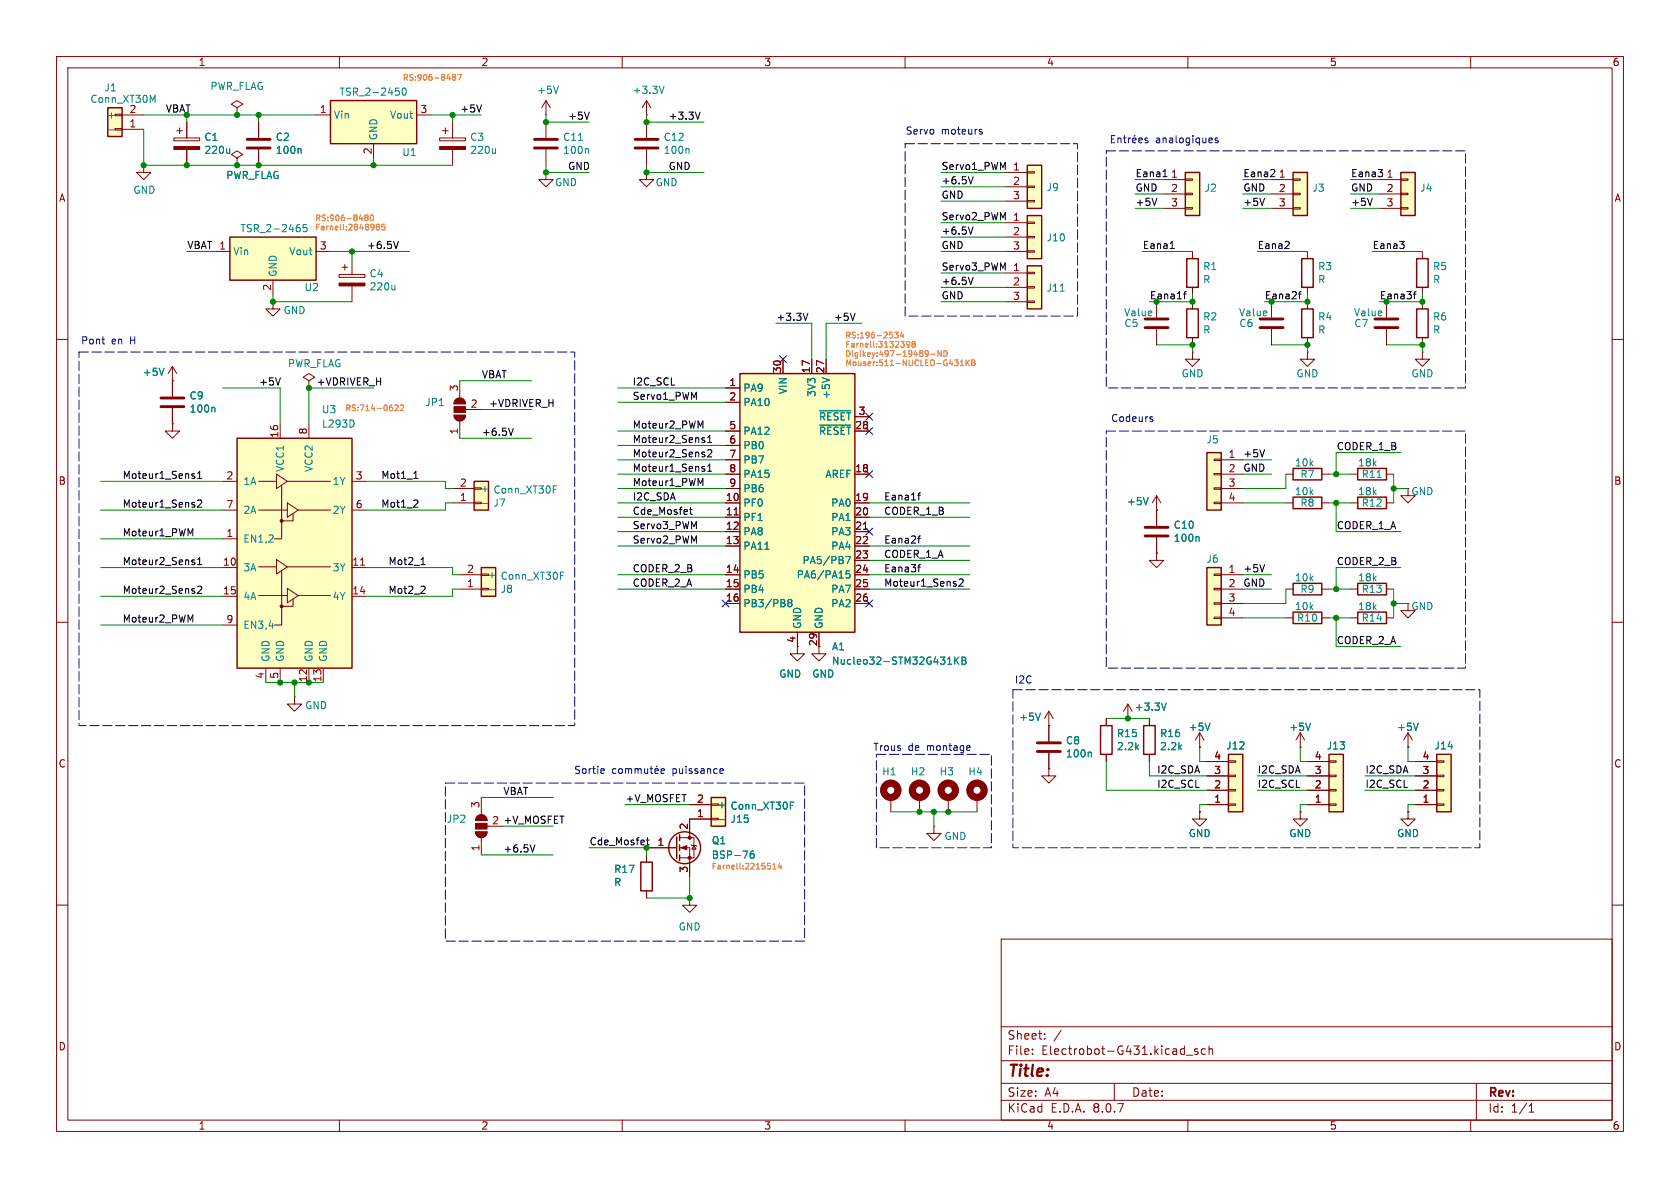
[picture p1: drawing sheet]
<svg xmlns="http://www.w3.org/2000/svg" width="297mm" height="210mm" viewBox="0 0 297 210" stroke-linecap="round" stroke-linejoin="round" font-family="sans-serif">
<g fill="none" stroke="#840000" stroke-width=".18">
<path d="M10 10h277v190h-277zM12 12h273v186h-273zM60 10v2M110 10v2M160 10v2M210 10v2M260 10v2M10 60h2M285 60h2M204.5 90.2h.1M204.5 87.6l-.8 1.3M204.5 87.6v2.6"/>
<path d="M204.5 87.6l.7 1.3M248.9 86.4v1.2h1.3l-1.3 1.3-1.3-1.3h1.3M10 110h2M238.8 109.2h1.2M238.8 104.1h1.2M245.1 109.2h1.3M245.1 104.1h1.3M248.9 106.7v1.3h1.3l-1.3 1.2-1.3-1.2h1.3M285 110h2M10 160h2M177 166h108v32h-108zM285 160h2"/>
<path d="M60 198v2M110 198v2M160 198v2M177 194.5h108M177 191.5h108M177 187.5h108M177 181.5h108M182.5 186.3v.1M182.5 185.5v.1M184.7 183.6v.1M184.7 182.8v.1M187.6 182.1l-1.3 2"/>
<path d="M197 191.5v3M209.7 186.5h1.2M210 198v2M211.7 185.5l-.3-.1-.2 .2v.2l.5 .2v.3h-.5M213.1 185.5l-.4-.1-.3 .3v.4l.1 .2h.6M213.7 185.5l.3-.1 .3 .1 .1 .9M213.7 184.9v1.5M260 198v2M261 191.5v6.5M270.3 196.6h.9M270.3 195.5l.4-.4v1.5"/>
</g>
<path d="M203 88l-.4 1.2" fill="none" stroke="#008484" stroke-width=".18"/>
<path d="M240 108.2h5.1v2h-5.1zM240 103.1h5.1v2.1h-5.1z" fill="none" stroke="#840000" stroke-width=".25"/>
<path d="M213.4 100.3h2.5v10.2h-2.5z" fill="#ffffc2"/>
<path d="M214.6 109.1h1.3v.2h-1.3zM214.6 106.6h1.3v.2h-1.3zM214.6 104h1.3v.3h-1.3zM214.6 101.5h1.3v.2h-1.3zM215.9 101.6h3.8M215.9 104.1h3.8M215.9 106.7h3.8M215.9 109.2h3.8M227.3 104.1h1.3M227.3 109.2h1.3M233.7 104.1h1.2M233.7 109.2h1.2" fill="none" stroke="#840000" stroke-width=".18"/>
<path d="M213.4 100.3h2.5v10.2h-2.5zM228.6 103.1h5.1v2.1h-5.1zM228.6 108.2h5.1v2h-5.1z" fill="none" stroke="#840000" stroke-width=".25"/>
<path d="M213.4 80h2.5v10.2h-2.5z" fill="#ffffc2"/>
<g fill="none" stroke="#840000" stroke-width=".18">
<path d="M41.9 27.9l1-.6-1-.6-1 .6 1 .6v1.3M41.9 29.2h.1M204.5 90.2v2.8M204.5 95v2.8M214.6 88.8h1.3v.2h-1.3zM214.6 86.2h1.3v.3h-1.3zM214.6 83.7h1.3v.2h-1.3zM214.6 81.2h1.3v.2h-1.3zM215.9 81.3h3.8M215.9 83.8h3.8M215.9 86.4h3.8M215.9 88.9h3.8"/>
<path d="M227.3 83.8h1.3M227.3 88.9h1.3M233.7 83.8h1.2M233.7 88.9h1.2M238.8 83.8h1.2M238.8 88.9h1.2M245.1 83.8h1.3M245.1 88.9h1.3"/>
</g>
<path d="M213.4 80h2.5v10.2h-2.5zM228.6 87.9h5.1v2h-5.1zM228.6 82.8h5.1v2h-5.1zM240 82.8h5.1v2h-5.1zM240 87.9h5.1v2h-5.1z" fill="none" stroke="#840000" stroke-width=".25"/>
<path d="M202.4 94.7h4.1M202.4 93.2h4.1" fill="none" stroke="#840000" stroke-width=".51"/>
<path d="M211.8 94.9l.2 .1v.7M243.4 84.4h.8" fill="none" stroke="#008484" stroke-width=".18"/>
<path d="M181.6 47h2.5v7.6h-2.5z" fill="#ffffc2"/>
<path d="M177.8 48.3h3.8M177.8 50.8h3.8M177.8 53.3h3.8M181.6 53.2h1.3v.3h-1.3zM181.6 50.7h1.3v.2h-1.3zM181.6 48.1h1.3v.3h-1.3z" fill="none" stroke="#840000" stroke-width=".18"/>
<path d="M181.6 47h2.5v7.6h-2.5z" fill="none" stroke="#840000" stroke-width=".25"/>
<path d="M187.4 51.5h.8" fill="none" stroke="#008484" stroke-width=".18"/>
<path d="M181.6 29.2h2.5v7.6h-2.5z" fill="#ffffc2"/>
<path d="M177.8 30.5h3.8M177.8 33h3.8M177.8 35.6h3.8M181.6 35.4h1.3v.3h-1.3zM181.6 32.9h1.3v.2h-1.3zM181.6 30.4h1.3v.2h-1.3z" fill="none" stroke="#840000" stroke-width=".18"/>
<path d="M181.6 29.2h2.5v7.6h-2.5z" fill="none" stroke="#840000" stroke-width=".25"/>
<path d="M181.6 38.1h2.5v7.6h-2.5z" fill="#ffffc2"/>
<path d="M177.8 39.4h3.8M181.6 39.2h1.3v.3h-1.3zM177.8 41.9h3.8M177.8 44.5h3.8M181.6 44.3h1.3v.3h-1.3zM181.6 41.8h1.3v.2h-1.3z" fill="none" stroke="#840000" stroke-width=".18"/>
<path d="M181.6 38.1h2.5v7.6h-2.5z" fill="none" stroke="#840000" stroke-width=".25"/>
<path d="M228.6 30.5h2.5v7.6h-2.5z" fill="#ffffc2"/>
<g fill="none" stroke="#840000" stroke-width=".18">
<path d="M224.8 31.8h3.8M224.8 34.3h3.8M224.8 36.8h3.8M228.6 36.7h1.3v.3h-1.3zM228.6 34.2h1.3v.2h-1.3zM228.6 31.6h1.3v.3h-1.3zM48.3 53.3v1.3h1.2l-1.2 1.3-1.3-1.3h1.3M48.3 53.3h.1M80.3 73.4h2a1.02 1.02 0 0 1-1 1 1.02 1.02 0 0 1-1-1zM80.6 70.7a1.02 1.02 0 0 1 1.1-.3 1.02 1.02 0 0 1 .6 1h-2zM81.3 67.3v3.1M81.3 74.4v3.1"/>
<path d="M82.3 72.4h2.8"/>
</g>
<path d="M228.6 30.5h2.5v7.6h-2.5z" fill="none" stroke="#840000" stroke-width=".25"/>
<g fill="#840000" stroke="#840000" stroke-width=".18">
<path d="M80.3 73.4h2a1.02 1.02 0 0 1-1 1 1.02 1.02 0 0 1-1-1z"/>
<path d="M80.3 71.9h2v1h-2z"/>
<path d="M80.6 70.7a1.02 1.02 0 0 1 1.1-.3 1.02 1.02 0 0 1 .6 1h-2z"/>
</g>
<path d="M40.6 41.9h15.3v7.6h-15.3z" fill="#ffffc2"/>
<path d="M40.6 41.9h15.3v7.6h-15.3z" fill="none" stroke="#840000" stroke-width=".25"/>
<path d="M38.1 44.5h2.5M48.3 49.5v2.6M55.9 44.5h2.5M59.9 48.5h4.6v.5h-4.6zM60.5 47.2h1M61 46.7v1.1M62.2 45.7v2.8M62.2 50.5v2.8M54.6 67.3l1-.6-1-.7-1 .7 1 .6v1.3M54.6 68.6h.1" fill="none" stroke="#840000" stroke-width=".18"/>
<path d="M54.2 39.7h-.6v.6l.1-.1h.5l.1 .2-.1 .4-.2 .2-.4-.2M53 40.2l.1 .2-.1 .5M69.8 50.4v.9M69.8 51.1l-.2 .2" fill="none" stroke="#008484" stroke-width=".18"/>
<path d="M59.9 50h4.6v.5h-4.6z" fill="#840000" stroke="#840000" stroke-width=".18"/>
<path d="M85.1 100.3h2.5v5.1h-2.5z" fill="#ffffc2"/>
<path d="M81.3 104.1h3.8M81.3 101.6h3.8M85.1 101.5h1.3v.2h-1.3zM85.1 104h1.3v.3h-1.3z" fill="none" stroke="#840000" stroke-width=".18"/>
<path d="M85.1 100.3h2.5v5.1h-2.5z" fill="none" stroke="#840000" stroke-width=".25"/>
<path d="M86.5 104.2h1M99.1 101.7h.4M99.1 101.1h.6" fill="none" stroke="#008484" stroke-width=".18"/>
<path d="M83.8 85.1h2.6v5.1h-2.6z" fill="#ffffc2"/>
<path d="M30.5 74.9v1.3h1.2l-1.2 1.3-1.3-1.3h1.3M30.5 74.9h.1M80 88.9h3.8M80 86.4h3.8M83.8 86.2h1.3v.3h-1.3zM83.8 88.8h1.3v.2h-1.3zM52.1 123.2v1.3h1.2l-1.2 1.2-1.3-1.2h1.3M52.1 123.2h.1" fill="none" stroke="#840000" stroke-width=".18"/>
<path d="M83.8 85.1h2.6v5.1h-2.6z" fill="none" stroke="#840000" stroke-width=".25"/>
<path d="M85.2 89h1M97.8 86.5h.4M97.8 85.9h.6" fill="none" stroke="#008484" stroke-width=".18"/>
<path d="M41.9 77.5h20.3v40.6h-20.3z" fill="#ffffc2"/>
<path d="M41.9 77.5h20.3v40.6h-20.3z" fill="none" stroke="#840000" stroke-width=".25"/>
<g fill="#840000" stroke="#840000" stroke-width=".18">
<path d="M30.7 25.9h4.6v.5h-4.6z"/>
<circle cx="49.8" cy="107.2" r=".25"/>
<circle cx="49.8" cy="92.1" r=".25"/>
</g>
<g fill="none" stroke="#840000" stroke-width=".18">
<path d="M41.9 19.1l1-.7-1-.6-1 .6 1 .7v1.2M30.7 24.4h4.6v.5h-4.6zM31.2 23.1h1.1M31.7 22.6v1M33 21.6v2.8M33 26.4v2.8M41.9 20.3h.1M96.5 30.5v1.3h1.3l-1.3 1.2-1.3-1.2h1.3M96.5 30.5h.1M114.3 30.5v1.3h1.3l-1.3 1.2-1.3-1.2h1.3M114.3 30.5h.1M224.8 53.3v2.8"/>
<path d="M224.8 58.2v2.8M49.5 74.9v2.6M54.6 74.9v2.6M39.4 90.2h2.5M39.4 85.1h2.5M39.4 95.3h2.5M45.7 90.2h5.1M45.7 85.1h3.2M48.9 98.9l1.9 1.3-1.9 1.3zM48.9 83.8l1.9 1.3-1.9 1.3zM49.8 85.9v9.4h-1.3M50.8 88.9l1.9 1.3-1.9 1.2z"/>
<path d="M50.8 85.1h7.6M51.8 90.8v1.3h-2M52.7 90.2h5.7M62.2 90.2h2.6M62.2 85.1h2.6M63.7 99.9h.8M39.4 100.3h2.5M39.4 105.4h2.5M39.4 110.5h2.5M45.7 105.3h5.1M45.7 100.2h3.2M47 118.1v2.6"/>
<path d="M49.5 118.1v2.6M49.8 101v9.5h-1.3M50.8 104l1.9 1.3-1.9 1.3zM50.8 100.2h7.6M51.8 105.9v1.3h-2M52.7 105.3h5.7M54.6 118.1v2.6M57.1 118.1v2.6M62.2 100.3h2.6M62.2 105.4h2.6"/>
</g>
<path d="M40.6 26.3v.8M40.6 27l-.2 .1M62.5 74.5v.7" fill="none" stroke="#008484" stroke-width=".18"/>
<path d="M222.8 56.4h4M222.8 57.9h4" fill="none" stroke="#840000" stroke-width=".51"/>
<path d="M58.4 17.8h15.3v7.6h-15.3z" fill="#ffffc2"/>
<path d="M58.4 17.8h15.3v7.6h-15.3z" fill="none" stroke="#840000" stroke-width=".25"/>
<path d="M55.9 20.3h2.5M66 25.4v2.5M73.7 20.3h2.5" fill="none" stroke="#840000" stroke-width=".18"/>
<path d="M69.9 15.6h.6M70.5 16.1l.1 .2-.1 .5M71.3 15.6h.1a.68 .68 0 0 1 .4 .6 .68 .68 0 0 1-.4 .6 .84 .84 0 0 1-.1-1.2z" fill="none" stroke="#008484" stroke-width=".18"/>
<path d="M19 19.1h2.6v5h-2.6z" fill="#ffffc2"/>
<g fill="none" stroke="#840000" stroke-width=".18">
<path d="M20.3 20.2h1.3v.2h-1.3zM20.3 22.7h1.3v.3h-1.3zM21.6 22.9h3.8M21.6 20.3h3.8M25.4 29.2v1.3h1.3l-1.3 1.3-1.3-1.3h1.3M25.4 29.2h.1M45.7 21.6v2.8M45.7 26.4v2.8M141 114.3v1.3h1.2l-1.2 1.2-1.3-1.2h1.3M212.1 132.1h.1M212.1 129.5l-.8 1.3M212.1 129.5v2.6"/>
<path d="M212.1 129.5l.8 1.3M157.5 141v2.5M162.6 141v2.5M248.9 143.5v1.3h1.3l-1.3 1.3-1.3-1.3h1.3M248.9 143.5h.1"/>
</g>
<path d="M19 19.1h2.6v5h-2.6z" fill="none" stroke="#840000" stroke-width=".25"/>
<path d="M27 17.7l.4-.9v1.3M19.2 23h1M53 26.3l.2 .2v.6M213.9 127.8l-.4 1.3" fill="none" stroke="#008484" stroke-width=".18"/>
<path d="M43.7 26.2h4.1M43.7 24.6h4.1" fill="none" stroke="#840000" stroke-width=".51"/>
<g fill="none" stroke="#840000" stroke-width="1.3">
<circle cx="157.5" cy="139.7" r="1.27"/>
<circle cx="162.6" cy="139.7" r="1.27"/>
</g>
<path d="M217.2 133.4h2.5v10.1h-2.5z" fill="#ffffc2"/>
<g fill="none" stroke="#840000" stroke-width=".18">
<path d="M199.4 127h.1M199.4 124.5l-.8 1.2M199.4 124.5v2.5M199.4 124.5l.8 1.2M203.2 127v1.3M203.2 133.4v1.2M213.4 139.7h3.8M213.4 137.2h3.8M213.4 134.6h3.8M217.2 134.5h1.2v.2h-1.2zM217.2 137h1.2v.3h-1.2zM217.2 139.6h1.2v.2h-1.2z"/>
<path d="M212.1 143.5v1.3h1.3l-1.3 1.3-1.3-1.3h1.3M212.1 143.5h.1M213.4 142.2h3.8M217.2 142.1h1.2v.3h-1.2z"/>
</g>
<path d="M202.2 128.3h2v5.1h-2zM217.2 133.4h2.5v10.1h-2.5z" fill="none" stroke="#840000" stroke-width=".25"/>
<path d="M206.2 124.3l-.4 1.2" fill="none" stroke="#008484" stroke-width=".18"/>
<path d="M254 133.4h2.5v10.1h-2.5z" fill="#ffffc2"/>
<g fill="none" stroke="#840000" stroke-width=".18">
<path d="M144.8 114.3v1.3h1.2l-1.2 1.2-1.3-1.2h1.3M229.9 132.1h.1M229.9 129.5l-.8 1.3M229.9 129.5v2.6M229.9 129.5l.7 1.3M250.2 139.7h3.8M250.2 137.2h3.8M250.2 134.6h3.8M254 134.5h1.3v.2h-1.3zM254 137h1.3v.3h-1.3zM254 139.6h1.3v.2h-1.3zM250.2 142.2h3.8"/>
<path d="M254 142.1h1.3v.3h-1.3z"/>
</g>
<path d="M254 133.4h2.5v10.1h-2.5z" fill="none" stroke="#840000" stroke-width=".25"/>
<path d="M231.7 127.8l-.4 1.3" fill="none" stroke="#008484" stroke-width=".18"/>
<path d="M234.9 133.4h2.6v10.1h-2.6z" fill="#ffffc2"/>
<g fill="none" stroke="#840000" stroke-width=".18">
<path d="M204.5 53.3v2.8M204.5 58.2v2.8M245.1 53.3v2.8M245.1 58.2v2.8M251.5 44.5v1.2M251.5 50.8v1.3M251.5 53.3v1.3M251.5 59.7v1.3M231.1 62.2v1.3h1.3l-1.3 1.3-1.2-1.3h1.2M231.1 62.2h.1M251.5 62.2v1.3h1.2l-1.2 1.3-1.3-1.3h1.3M251.5 62.2h.1"/>
<path d="M185.4 135.9v1.3h1.3l-1.3 1.2-1.3-1.2h1.3M185.4 135.9h.1M185.4 128.3h.1M185.4 125.7l-.7 1.3M185.4 125.7v5.4M185.4 133.1v2.8M185.4 125.7l.8 1.3M195.6 127v1.3M195.6 133.4v1.2M231.1 139.7h3.8M231.1 137.2h3.8M231.1 134.6h3.8"/>
<path d="M234.9 134.5h1.3v.2h-1.3zM234.9 137h1.3v.3h-1.3zM234.9 139.6h1.3v.2h-1.3zM248.9 132.1h.1M248.9 129.5l-.7 1.3M248.9 129.5v2.6M248.9 129.5l.8 1.3M229.9 143.5v1.3h1.2l-1.2 1.3-1.3-1.3h1.3M229.9 143.5h.1M231.1 142.2h3.8M234.9 142.1h1.3v.3h-1.3z"/>
</g>
<path d="M250.4 45.7h2.1v5.1h-2.1zM250.4 54.6h2.1v5.1h-2.1zM194.6 128.3h2v5.1h-2zM234.9 133.4h2.6v10.1h-2.6z" fill="none" stroke="#840000" stroke-width=".25"/>
<path d="M183.9 126.1l-.4 1.2M192.7 133l.2 .1v.7M250.7 127.8l-.4 1.3" fill="none" stroke="#008484" stroke-width=".18"/>
<path d="M202.4 56.4h4.1M202.4 57.9h4.1M243.1 56.4h4M243.1 57.9h4M183.4 132.8h4.1M183.4 131.3h4.1" fill="none" stroke="#840000" stroke-width=".51"/>
<path d="M247.6 30.5h2.6v7.6h-2.6z" fill="#ffffc2"/>
<g fill="none" stroke="#840000" stroke-width=".18">
<path d="M243.8 31.8h3.8M243.8 34.3h3.8M243.8 36.8h3.8M247.6 36.7h1.3v.3h-1.3zM247.6 34.2h1.3v.2h-1.3zM247.6 31.6h1.3v.3h-1.3zM231.1 44.5v1.2M231.1 50.8v1.3M231.1 53.3v1.3M231.1 59.7v1.3M210.8 62.2v1.3h1.3l-1.3 1.3-1.3-1.3h1.3M210.8 62.2h.1"/>
<path d="M204.5 97.8v1.3h1.2l-1.2 1.2-1.3-1.2h1.3M204.5 97.8h.1"/>
</g>
<path d="M247.6 30.5h2.6v7.6h-2.6zM230.1 45.7h2.1v5.1h-2.1zM230.1 54.6h2.1v5.1h-2.1z" fill="none" stroke="#840000" stroke-width=".25"/>
<path d="M209.5 30.5h2.6v7.6h-2.6z" fill="#ffffc2"/>
<g fill="none" stroke="#840000" stroke-width=".18">
<path d="M205.7 31.8h3.8M205.7 34.3h3.8M205.7 36.8h3.8M209.5 36.7h1.3v.3h-1.3zM209.5 34.2h1.3v.2h-1.3zM209.5 31.6h1.3v.3h-1.3zM210.8 44.5v1.2M210.8 50.8v1.3M210.8 53.3v1.3M210.8 59.7v1.3M165.1 146.1v1.2h1.3l-1.3 1.3-1.3-1.3h1.3M165.1 146.1h.1"/>
<path d="M167.6 141v2.5M172.7 141v2.5"/>
</g>
<path d="M209.5 30.5h2.6v7.6h-2.6zM209.8 45.7h2v5.1h-2zM209.8 54.6h2v5.1h-2z" fill="none" stroke="#840000" stroke-width=".25"/>
<g fill="none" stroke="#840000" stroke-width="1.3">
<circle cx="167.6" cy="139.7" r="1.27"/>
<circle cx="172.7" cy="139.7" r="1.27"/>
</g>
<path d="M130.8 66h20.3v45.8h-20.3z" fill="#ffffc2"/>
<g fill="none" stroke="#840000" stroke-width=".25">
<path d="M130.8 66h20.3v45.8h-20.3zM113.3 152.4h2v5.1h-2zM119.6 148v3.8M120.1 147.6v1M120.1 149.4v1M120.1 151.1v1"/>
<circle cx="121" cy="149.9" r="2.82"/>
</g>
<g fill="none" stroke="#840000" stroke-width=".18">
<path d="M96.5 17.8v2.5M96.5 17.8l-.7 1.3M96.5 17.8l.8 1.3M114.3 17.8v2.5M114.3 17.8l-.8 1.3M114.3 17.8l.8 1.3M77.7 24.4h4.6v.5h-4.6zM78.2 23.1h1M78.7 22.6v1M80 21.6v2.8M80 26.4v2.8M96.5 20.3h.1"/>
<path d="M96.5 21.6v2.8M96.5 26.4v2.8M114.3 20.3h.1M114.3 21.6v2.8M114.3 26.4v2.8M30.5 67.3h.1M30.5 64.8v5.3M30.5 72.1v2.8M30.5 64.8l-.8 1.2M30.5 64.8l.7 1.2M128.3 68.6h2.5M128.3 71.1h2.5"/>
<path d="M128.3 76.2h2.5M128.3 78.7h2.5M138.4 63.5v2.5M143.5 63.5v2.5M146 63.5v2.5M151.1 76.2h2.6M151.1 73.7h2.6M128.3 88.9h2.5M128.3 91.4h2.5M128.3 94h2.5M128.3 96.5h2.5M128.3 83.8h2.5"/>
<path d="M128.3 81.3h2.5M128.3 86.4h2.5M129.8 91h.7M151.1 88.9h2.6M151.1 91.4h2.6M151.1 94h2.6M151.1 96.5h2.6M151.1 83.8h2.6M151.1 99.1h2.6M152.6 93.6h.8M128.3 101.6h2.5M128.3 104.1h2.5"/>
<path d="M128.3 106.7h2.5M141 111.8v2.5M144.8 111.8v2.5M151.1 101.6h2.6M151.1 104.1h2.6M151.1 106.7h2.6M84.1 147.1h2a1.02 1.02 0 0 1-1 1 1.02 1.02 0 0 1-1-1zM84.4 144.3a1.02 1.02 0 0 1 1.1-.2 1.02 1.02 0 0 1 .6 .9h-2zM85.1 141v3M85.1 148.1v3M86.1 146.1h.3M114.3 151.1v1.3"/>
<path d="M114.3 157.5v1.3M114.3 149.9h5.1M119.4 149.9h.2M120.1 149.9h1.8v5M120.1 148.1h1.8M121.9 158.8v1.2h1.3l-1.3 1.3-1.3-1.3h1.3M121.9 158.8h.1M121.9 148.1h.8v3.5h-2.6M121.9 144.8v3.3M122.2 149.4l.1 .1h.8l.1 .1M122.7 149.5l.4 .6h-.8z"/>
</g>
<g fill="none" stroke="#008484" stroke-width=".18">
<path d="M98.7 15.2l-.4 1.3M117.4 15.2l-.4 1.3M87.6 26.3v.8M87.6 27l-.2 .1M102.3 24.8h.7M103.8 26.3l.2 .2v.6M121.6 26.3l.2 .2v.6M29 65.1l-.4 1.3M37.8 72l.2 .2v.6M144.9 75.2h5.5M144.9 72.6h5.5M145.4 66.8l1.2 .4"/>
<path d="M135.2 97.1h.8M149.5 98.4h.8l-.5 1.2M139.5 106.5l-.2-.2 .2-.3h.3l.2 .2-.2 .3M139.5 106.5l-.2 .3v.3l.2 .2 .4-.2M139.5 106.5h.3M139.8 106.5l.2 .3v.2M150.2 100.9h-.6v.6l.1-.1 .5 .1 .1 .1-.1 .5-.2 .1-.4-.1M167.5 117.4h.8M168.8 116.1v1.3M169 116.7l.5 .7M169.5 116.1l-.7 .8M170.1 116.1h.4l.2 .3-.2 .4 .2 .1 .1 .3-.3 .2h-.4z"/>
<path d="M170.1 116.8h.4M133.2 150.4l-.3 .1a.86 .86 0 0 0 0 1.2l.4-.1v-.4l-.2-.3h-.2l-.3 .3"/>
</g>
<path d="M94.5 26.2h4.1M94.5 24.6h4.1M112.3 26.2h4M112.3 24.6h4M28.4 71.9h4.1M28.4 70.4h4.1" fill="none" stroke="#840000" stroke-width=".51"/>
<g fill="#840000" stroke="#840000" stroke-width=".18">
<path d="M77.7 25.9h4.6v.5h-4.6z"/>
<path d="M84.1 147.1h2a1.02 1.02 0 0 1-1 1 1.02 1.02 0 0 1-1-1z"/>
<path d="M84.1 145.5h2v1.1h-2z"/>
<path d="M84.4 144.3a1.02 1.02 0 0 1 1.1-.2 1.02 1.02 0 0 1 .6 .9h-2z"/>
<path d="M120.4 149.9l1-.4v.7z"/>
<circle cx="121.9" cy="151.6" r=".28"/>
<circle cx="121.9" cy="148.1" r=".28"/>
</g>
<path d="M125.7 141h2.6v5.1h-2.6z" fill="#ffffc2"/>
<g fill="none" stroke="#840000" stroke-width=".18">
<path d="M33 21.6v2.8M33 26.4v2.8M41.9 29.2h.1M45.7 21.6v2.8M45.7 26.4v2.8M30.5 67.3h.1M30.5 74.9h.1M30.5 67.3v2.8M30.5 72.1v2.8M128.3 68.6h2.5M128.3 71.1h2.5M128.3 76.2h2.5"/>
<path d="M128.3 78.7h2.5M138.4 63.5v2.5M143.5 63.5v2.5M146 63.5v2.5M151.1 76.2h2.6M151.1 73.7h2.6M128.3 88.9h2.5M128.3 91.4h2.5M128.3 94h2.5M128.3 96.5h2.5M128.3 83.8h2.5M128.3 81.3h2.5"/>
<path d="M128.3 86.4h2.5M129.8 91h.7M151.1 88.9h2.6M151.1 91.4h2.6M151.1 94h2.6M151.1 96.5h2.6M151.1 83.8h2.6M151.1 99.1h2.6M152.6 93.6h.8M204.5 97.8h.1M204.5 90.2h.1M204.5 90.2v2.8"/>
<path d="M204.5 95v2.8M128.3 101.6h2.5M128.3 104.1h2.5M128.3 106.7h2.5M141 111.8v2.5M144.8 111.8v2.5M151.1 101.6h2.6M151.1 104.1h2.6M151.1 106.7h2.6M185.4 135.9h.1M185.4 128.3h.1M185.4 128.3v2.8"/>
<path d="M185.4 133.1v2.8M195.6 127v1.3M195.6 133.4v1.2M199.4 127h.1M203.2 127v1.3M203.2 133.4v1.2M212.1 132.1h.1M213.4 139.7h3.8M213.4 137.2h3.8M213.4 134.6h3.8M229.9 132.1h.1M231.1 139.7h3.8"/>
<path d="M231.1 137.2h3.8M231.1 134.6h3.8M248.9 132.1h.1M250.2 139.7h3.8M250.2 137.2h3.8M250.2 134.6h3.8M114.3 149.9h5.1M114.3 151.1v1.3M114.3 157.5v1.3M121.9 142.2h3.8M121.9 152.4v2.5M125.7 142.1h1.3v.3h-1.3z"/>
<path d="M125.7 144.7h1.3v.2h-1.3zM125.7 144.8h-3.8v2.5M212.1 143.5h.1M213.4 142.2h3.8M229.9 143.5h.1M231.1 142.2h3.8M248.9 143.5h.1M250.2 142.2h3.8"/>
</g>
<path d="M125.7 141h2.6v5.1h-2.6z" fill="none" stroke="#840000" stroke-width=".25"/>
<g fill="none" stroke="#008484" stroke-width=".18">
<path d="M40.6 26.3v.8M40.6 27l-.2 .1M53 26.3l.2 .2v.6M29 65.1l-.4 1.3M37.8 72l.2 .2v.6M144.9 75.2h5.5M144.9 72.6h5.5M145.4 66.8l1.2 .4M135.2 97.1h.8M149.5 98.4h.8l-.5 1.2M203 88l-.4 1.2M211.8 94.9l.2 .1v.7"/>
<path d="M139.5 106.5l-.2-.2 .2-.3h.3l.2 .2-.2 .3M139.5 106.5l-.2 .3v.3l.2 .2 .4-.2M139.5 106.5h.3M139.8 106.5l.2 .3v.2M150.2 100.9h-.6v.6l.1-.1 .5 .1 .1 .1-.1 .5-.2 .1-.4-.1M167.5 117.4h.8M168.8 116.1v1.3M169 116.7l.5 .7M169.5 116.1l-.7 .8M170.1 116.1h.4l.2 .3-.2 .4 .2 .1 .1 .3-.3 .2h-.4zM170.1 116.8h.4M183.9 126.1l-.4 1.2"/>
<path d="M192.7 133l.2 .1v.7M206.2 124.3l-.4 1.2M213.9 127.8l-.4 1.3M231.7 127.8l-.4 1.3M250.7 127.8l-.4 1.3M127.1 144.9h1M133.2 150.4l-.3 .1a.86 .86 0 0 0 0 1.2l.4-.1v-.4l-.2-.3h-.2l-.3 .3M139.7 142.4h.4M139.7 141.8h.6"/>
</g>
<g fill="none" stroke="#000" stroke-width=".18">
<path d="M85.1 18.5l-.4 1.3M104.2 19.8l-.4 1.3M123.8 19.8l-.4 1.3M172 31.2l-.4 1.3M204.5 35l-.4 1.3M205.6 31.2h.7M223.6 35l-.5 1.3M224.6 31.2h.8M225.3 30.1v.4M242.6 35l-.4 1.3M70.4 42.7l-.4 1.2M142.8 55.4l-.4 1.2"/>
<path d="M151.2 55.4l-.5 1.2M172 40.1l-.4 1.3M172 49l-.4 1.3M206.9 43.9h.7M209.2 52h.5M209.7 51.6l-.3 .1v1.1M227.1 43.9h.8M227.9 42.8v.4M229.5 52h.5M230 51.6l-.3 .1v1.1M249.9 52h.5M250.4 51.6l-.4 .1v1.1"/>
<path d="M49.6 66.8l-.5 1.3M90.8 75.7l-.5 1.3M123.8 75.3l.5-.9v1.3M124.4 77.8l.2 .2-.2 .2M124.4 77.4h.2M125.1 77.3l.4-.3v1.2M125.1 78.2h.7M125.1 79.6l.5-.1 .2 .4-.8 .9h.8M223.6 79.5l-.5 1.3M33.7 94.4l.4-.9v1.2M34.3 99.4l.2 .2-.2 .2M34.3 84.2l.2 .1-.2 .3"/>
<path d="M34.3 99h.1M34.3 83.7l.1 .1M34.9 99.8h.8M34.9 83.7l.4-.4v1.3M34.9 98.9l.4-.4v1.3M34.9 84.6h.8M34.9 88.5l.5-.1 .3 .4-.8 .9h.8M73.2 84.6h.7M73.4 83.5l.1-.2v1.3M73.6 88.4l.3 .2-.1 .3-.7 .8h.8M74.4 99.8h.8M74.7 98.7l.1-.2v1.3"/>
<path d="M121.9 90.1h.5M122.1 89.7v1l.3 .2M123.8 85.5l.5-.9v1.2M124.4 82.9l.2 .2-.2 .2M124.4 82.5h.2M125.1 83.3h.7M125.1 82.4l.4-.4v1.3M162.2 87.5h.5M162.2 95.2h.5M162.7 87.1l-.3 .2v1.1M162.7 94.7l-.3 .2v1.1M162.7 99.8l-.3 .2v1.1"/>
<path d="M223.6 99.8l-.5 1.3M33.7 109.6l.4-.9v1.3M34.9 103.7l.5-.1 .3 .4-.8 .9h.8M74.9 103.6l.3 .3-.1 .3-.7 .7h.8M162.2 100.2h.5M169.6 102.5l.4-.1 .3 .3-.8 .9h.8M94.6 149.3l-.5 1.3M114.3 148.5h.5M114.5 148.1v1.1l.3 .1"/>
</g>
<g fill="none" stroke="#0000c2" stroke-width=".18">
<path d="M173.3 23.3l.3 .1 .1 .1-.2 .2h-.3M173.3 22.9h.3M196.5 24.6h.4M197.1 24h-.6v1.2h.6M197.6 24.4v.8M197.6 24.5l.2-.1 .3 .1 .1 .7M198.6 24.4h.5M198.8 24v1.1l.3 .1M199.5 24.4v.8M199.9 24.4l-.4 .2M200.2 24.8l.6-.1v-.2l-.4-.1-.2 .2 .1 .6h.5M200.7 23.9l-.2 .2"/>
<path d="M201.3 24.8l.6-.1v-.2l-.4-.1-.2 .2 .1 .6h.5M202.9 24.5l-.3-.1-.2 .2 .1 .2 .4 .1v.3h-.5M215.3 24.5l-.3-.1-.2 .2 .1 .2 .4 .1v.3h-.5M18 60h.5M18.4 60.8h.1M203.5 74.1l.3 .1v.1l-.2 .2h-.2M203.5 73.7h.3M106.4 135.9h.4v.3l-.6 .1M106.8 136.7h-.4M108.9 135.9h-.4l-.2 .2 .1 .6h.5M109.4 136l.2-.1 .4 .1v.5l-.1 .2h-.3l-.2-.1zM110.6 136l.3-.1 .2 .2"/>
<path d="M110.6 135.9v.8M111.1 136.1l.2-.2h.3l.1 .8M111.1 136.1v.6M112.3 136l.3-.1 .2 .2M112.3 135.9v.8M112.8 136.1l.2-.2h.3l.1 .8M112.8 136.1v.6M114 135.9v.8h.3l.2-.1M114.5 135.9v.8M114.9 135.9h.5M115.1 135.5v1l.3 .2M115.8 136.3l.6-.1-.1-.3h-.3l-.2 .2v.6h.5"/>
<path d="M116.2 135.4l-.2 .2M116.9 136.3l.6-.1-.1-.3h-.4l-.1 .2v.6h.5M127.4 135.9h.4l.1 .3-.6 .1M127.8 136.7h-.4M171.3 131.8l.2 .3-.6 .1M171.4 132.6l-.1 .1"/>
</g>
<g fill="none" stroke="#ff7b16" stroke-width=".18">
<path d="M80.2 13.6l-.2-.2 .2-.2 .4 .2-.2 .2M80.2 13.6l-.2 .2 .2 .4 .4-.2-.2-.4M80.2 13.6h.2M80.9 13.2h.7l-.5 1M64.7 38.4l-.2-.2 .2-.2 .4 .2-.2 .2M64.7 38.4l-.2 .2 .2 .4 .4-.2-.2-.4M64.7 38.4h.2M65.6 38.1l.1-.1a.54 .54 0 0 1 .3 .5 .54 .54 0 0 1-.3 .5 .68 .68 0 0 1-.1-.9zM68 39.6h-.5v.5h.5v.5l-.1 .1-.4-.1M66.7 40.1l-.2 .2 .2 .4 .4-.2-.2-.4M66.7 40.1l-.2-.2 .2-.3 .4 .2-.2 .3M66.7 40.1h.2"/>
<path d="M158.2 58.7h.6l-.3 .4 .2 .1v.4l-.1 .1-.4-.1M159.4 58.7l-.2 .7h.6M159.7 59.1v.6M69.8 71.7l.4-.1 .2 .3-.6 .7h.6M70.8 71.7l.4-.1 .2 .3-.7 .7h.7M160.8 60.8l-.2 .2-.3-.1v-.4l.3-.1 .2 .1v.6l-.2 .2-.3 .1M161.4 60.8l-.2 .2 .2 .4 .4-.2-.2-.4M161.4 60.8l-.2-.2 .2-.2 .4 .1-.2 .3M161.4 60.8h.2M164.1 62.1v.7M164.1 62.4v.1M164.5 62.6h.8"/>
<path d="M166.4 62v1l-.6-1v1M166.9 62a.51 .51 0 0 1 .6 .5 .51 .51 0 0 1-.6 .5zM169.8 64.6h.6M169.8 63.9l.3-.3v1M170.8 63.6v1M170.9 64.1l.5 .5M171.4 63.6l-.6 .6M171.8 63.6h.3l.2 .2-.2 .3 .2 .1 .1 .2-.2 .2h-.4zM171.8 64.1h.3M136.6 153.6h.6M136.6 152.9l.3-.3v1M137.8 152.6l-.2 .7h.6"/>
<path d="M138.1 153v.6"/>
</g>
<path d="M160 25.4h30.5v30.5h-30.5zM195.6 26.7h63.5v41.9h-63.5zM14 62.2h87.6v66.1h-87.6zM195.6 76.2h63.5v41.9h-63.5zM78.7 138.4h63.5v28h-63.5zM154.9 133.4h20.4v16.5h-20.4zM179.1 121.9h82.5v28h-82.5z" fill="none" stroke="#0000c2" stroke-width=".18" stroke-dasharray="1.7 .6"/>
<g fill="none" stroke="#008400" stroke-width=".18">
<path d="M25.4 20.3h30.5M25.4 22.9v6.3h54.6M33 20.3v1.3M45.7 20.3v1.3M66 27.9v1.3M76.2 20.3h8.9M80 20.3v1.3M96.5 20.3v1.3h7.6M96.5 29.2v1.3h7.6M114.3 20.3v1.3h10.2M114.3 29.2v1.3h10.2M166.4 30.5h11.4"/>
<path d="M166.4 33h11.4M166.4 39.4h11.4M166.4 35.6h11.4M200.7 31.8h5M200.7 34.3h5M200.7 36.8h5M219.7 31.8h5.1M219.7 34.3h5.1M219.7 36.8h5.1M238.8 31.8h5M238.8 34.3h5M238.8 36.8h5"/>
<path d="M33 44.5h5.1M48.3 52.1v1.2h13.9M58.4 44.5h14M62.2 44.5v1.2M137.2 57.2h6.3v6.3M152.4 57.2h-6.4v6.3M166.4 53.3h11.4M166.4 44.5h11.4M166.4 50.8h11.4M166.4 48.3h11.4M166.4 41.9h11.4M201.9 44.5h8.9"/>
<path d="M210.8 52.1v1.2h-6.3M222.2 44.5h8.9M231.1 52.1v1.2h-6.3M242.6 44.5h8.9M251.5 52.1v1.2h-6.4M39.4 68.6h10.1v6.3M66 68.6h-11.4v6.3M81.3 67.3h12.7M81.3 77.5h12.7M85.1 72.4h8.9M109.2 78.7h19.1M109.2 68.6h19.1"/>
<path d="M109.2 71.1h19.1M109.2 76.2h19.1M204.5 61h6.3v1.2M224.8 61h6.3v1.2M245.1 61h6.4v1.2M17.8 90.2h21.6M17.8 85.1h21.6M17.8 95.3h21.6M64.8 85.1h13.9v1.3h1.3M80 88.9h-1.3v1.3h-13.9M109.2 86.4h19.1M109.2 81.3h19.1"/>
<path d="M109.2 83.8h19.1M109.2 88.9h19.1M109.2 96.5h19.1M109.2 91.4h19.1M109.2 94h19.1M153.7 88.9h17.7M153.7 96.5h17.7M153.7 91.4h17.7M153.7 99.1h17.7M219.7 81.3h5.1M219.7 83.8h5.1M219.7 88.9h7.6"/>
<path d="M227.3 83.8v2.6h-7.6M234.9 83.8h3.9M234.9 88.9h3.9M236.2 88.9v5.1h11.4M246.4 86.4h2.5M246.4 83.8v5.1M247.6 80h-11.4v3.8M17.8 100.3h21.6M17.8 105.4h21.6M17.8 110.5h21.6M64.8 100.3h15.2v1.3h1.3M81.3 104.1h-1.3v1.3h-15.2"/>
<path d="M109.2 104.1h19.1M109.2 101.6h19.1M153.7 104.1h17.7M153.7 101.6h17.7M219.7 104.1h5.1M219.7 101.6h5.1M219.7 109.2h7.6M227.3 104.1v2.6h-7.6M234.9 104.1h3.9M234.9 109.2h3.9M236.2 109.2v5.1h11.4M246.4 106.7h2.5"/>
<path d="M246.4 104.1v5.1M247.6 100.3h-11.4v3.8M47 120.7h10.1M52.1 120.7v2.5M195.6 134.6v5.1h17.8M195.6 127h7.6M203.2 134.6v2.6h10.2M212.1 132.1v2.5h1.3M222.2 139.7h8.9M222.2 137.2h8.9M229.9 132.1v2.5h1.2M241.3 139.7h8.9"/>
<path d="M241.3 137.2h8.9M248.9 132.1v2.5h1.3M85.1 151.1h12.7M85.1 141h12.7M88.9 146.1h8.9M104.1 149.9h10.2v1.2M110.5 142.2h11.4M121.9 154.9v3.9h-7.6M157.5 143.5h15.2M165.1 143.5v2.6M213.4 142.2h-1.3v1.3M231.1 142.2h-1.2v1.3"/>
<path d="M250.2 142.2h-1.3v1.3"/>
</g>
<g fill="none" stroke="#000084" stroke-width=".18">
<path d="M137.8 62.9l1.2 1.2M139 62.9l-1.2 1.2M153.1 75.6l1.2 1.2M153.1 73.1l1.2 1.2M154.3 75.6l-1.2 1.2M154.3 73.1l-1.2 1.2M153.1 93.4l1.2 1.2M153.1 83.2l1.2 1.2M154.3 93.4l-1.2 1.2M154.3 83.2l-1.2 1.2M127.7 106.1l1.2 1.2M128.9 106.1l-1.2 1.2"/>
<path d="M153.1 106.1l1.2 1.2M154.3 106.1l-1.2 1.2"/>
</g>
<g fill="#008400" stroke="#008400" stroke-width=".18">
<circle cx="121.9" cy="158.8" r=".46"/>
<circle cx="162.6" cy="143.5" r=".46"/>
<circle cx="114.3" cy="149.9" r=".46"/>
<circle cx="96.5" cy="21.6" r=".46"/>
<circle cx="80" cy="20.3" r=".46"/>
<circle cx="114.3" cy="21.6" r=".46"/>
<circle cx="25.4" cy="29.2" r=".46"/>
<circle cx="54.6" cy="68.6" r=".46"/>
<circle cx="48.3" cy="53.3" r=".46"/>
<circle cx="62.2" cy="44.5" r=".46"/>
<circle cx="54.6" cy="120.7" r=".46"/>
<circle cx="49.5" cy="120.7" r=".46"/>
<circle cx="52.1" cy="120.7" r=".46"/>
<circle cx="114.3" cy="30.5" r=".46"/>
<circle cx="96.5" cy="30.5" r=".46"/>
<circle cx="33" cy="20.3" r=".46"/>
<circle cx="33" cy="29.2" r=".46"/>
<circle cx="41.9" cy="20.3" r=".46"/>
<circle cx="45.7" cy="20.3" r=".46"/>
<circle cx="66" cy="29.2" r=".46"/>
<circle cx="41.9" cy="29.2" r=".46"/>
<circle cx="45.7" cy="29.2" r=".46"/>
<circle cx="236.2" cy="109.2" r=".46"/>
<circle cx="236.2" cy="83.8" r=".46"/>
<circle cx="236.2" cy="88.9" r=".46"/>
<circle cx="246.4" cy="86.4" r=".46"/>
<circle cx="204.5" cy="53.3" r=".46"/>
<circle cx="210.8" cy="53.3" r=".46"/>
<circle cx="199.4" cy="127" r=".46"/>
<circle cx="231.1" cy="61" r=".46"/>
<circle cx="224.8" cy="53.3" r=".46"/>
<circle cx="251.5" cy="61" r=".46"/>
<circle cx="251.5" cy="53.3" r=".46"/>
<circle cx="245.1" cy="53.3" r=".46"/>
<circle cx="210.8" cy="61" r=".46"/>
<circle cx="231.1" cy="53.3" r=".46"/>
<circle cx="167.6" cy="143.5" r=".46"/>
<circle cx="165.1" cy="143.5" r=".46"/>
<circle cx="236.2" cy="104.1" r=".46"/>
<circle cx="246.4" cy="106.7" r=".46"/>
</g>
<text font-size="2.8" fill="#840000" x="178" y="190.9">Title:</text>
<g font-size="2.1" fill="#840000">
<text x="178" y="184">Sheet:</text>
<text x="178" y="186.7">File:</text>
<text x="184.1" y="186.7">Electrobot-G431.kicad_sch</text>
<text x="178" y="196.9">KiCad</text>
<text x="178" y="194.1">Size:</text>
<text x="184.7" y="194.1">A4</text>
<text x="185.7" y="196.9">E.D.A.</text>
<text x="193.3" y="196.9">8.0.7</text>
<text x="200" y="194.1">Date:</text>
<text x="263" y="194.3">Rev:</text>
<text x="263" y="196.9">Id:</text>
<text x="267.1" y="196.9">1/1</text>
</g>
<g font-size="1.8" fill="#840000">
<text x="35" y="11.9">1</text>
<text x="85" y="11.9">2</text>
<text x="135" y="11.9">3</text>
<text x="185" y="11.9">4</text>
<text x="235" y="11.9">5</text>
<text x="285" y="11.9">6</text>
<text x="22.8" y="22.6">1</text>
<text x="22.8" y="20.1">2</text>
<text x="56.4" y="20.1">1</text>
<text x="74.2" y="20.1">3</text>
<text x="65.8" y="27.4" transform="rotate(-90 65.8 27.4)">2</text>
<text x="10.3" y="35.9">A</text>
<text x="179" y="30.2">1</text>
<text x="179" y="32.8">2</text>
<text x="179" y="35.3">3</text>
<text x="206.9" y="31.5">1</text>
<text x="206.9" y="34">2</text>
<text x="226" y="31.5">1</text>
<text x="226" y="34">2</text>
<text x="245" y="31.5">1</text>
<text x="245" y="34">2</text>
<text x="285.3" y="35.9">A</text>
<text x="179" y="39.1">1</text>
<text x="179" y="41.7">2</text>
<text x="206.9" y="36.6">3</text>
<text x="226" y="36.6">3</text>
<text x="245" y="36.6">3</text>
<text x="56.4" y="44.2">3</text>
<text x="179" y="44.2">3</text>
<text x="48" y="51.5" transform="rotate(-90 48 51.5)">2</text>
<text x="179" y="48">1</text>
<text x="179" y="50.5">2</text>
<text x="179" y="53.1">3</text>
<text x="81" y="69.3" transform="rotate(-90 81 69.3)">3</text>
<text x="128.8" y="68.3">1</text>
<text x="128.8" y="70.9">2</text>
<text x="138.2" y="66.1" transform="rotate(-90 138.2 66.1)">30</text>
<text x="143.3" y="66.1" transform="rotate(-90 143.3 66.1)">17</text>
<text x="145.8" y="66.1" transform="rotate(-90 145.8 66.1)">27</text>
<text x="49.3" y="77.5" transform="rotate(-90 49.3 77.5)">16</text>
<text x="54.4" y="76.9" transform="rotate(-90 54.4 76.9)">8</text>
<text x="81" y="76.9" transform="rotate(-90 81 76.9)">1</text>
<text x="83.1" y="72.1">2</text>
<text x="128.8" y="75.9">5</text>
<text x="151.1" y="75.9">28</text>
<text x="151.7" y="73.4">3</text>
<text x="128.8" y="78.5">6</text>
<text x="128.8" y="81">7</text>
<text x="128.8" y="83.6">8</text>
<text x="151.1" y="83.6">18</text>
<text x="217.1" y="81">1</text>
<text x="217.1" y="83.6">2</text>
<text x="10.3" y="85.9">B</text>
<text x="39.9" y="84.8">2</text>
<text x="39.9" y="89.9">7</text>
<text x="62.8" y="84.8">3</text>
<text x="62.8" y="89.9">6</text>
<text x="81.2" y="88.6">1</text>
<text x="81.2" y="86.1">2</text>
<text x="128.2" y="88.6">10</text>
<text x="128.8" y="86.1">9</text>
<text x="151.1" y="88.6">19</text>
<text x="217.1" y="86.1">3</text>
<text x="217.1" y="88.6">4</text>
<text x="285.3" y="85.9">B</text>
<text x="39.9" y="95">1</text>
<text x="128.2" y="91.2">11</text>
<text x="128.2" y="93.7">12</text>
<text x="151.1" y="91.2">20</text>
<text x="151.1" y="93.7">21</text>
<text x="39.3" y="100.1">10</text>
<text x="62.2" y="100.1">11</text>
<text x="82.5" y="101.3">2</text>
<text x="128.2" y="96.3">13</text>
<text x="128.2" y="101.3">14</text>
<text x="151.1" y="96.3">22</text>
<text x="151.1" y="98.8">23</text>
<text x="151.1" y="101.3">24</text>
<text x="217.1" y="101.3">1</text>
<text x="39.3" y="105.2">15</text>
<text x="62.2" y="105.2">14</text>
<text x="82.5" y="103.9">1</text>
<text x="128.2" y="103.9">15</text>
<text x="128.2" y="106.4">16</text>
<text x="151.1" y="103.9">25</text>
<text x="151.1" y="106.4">26</text>
<text x="217.1" y="103.9">2</text>
<text x="217.1" y="106.4">3</text>
<text x="39.9" y="110.2">9</text>
<text x="140.7" y="113.7" transform="rotate(-90 140.7 113.7)">4</text>
<text x="217.1" y="109">4</text>
<text x="144.5" y="114.3" transform="rotate(-90 144.5 114.3)">29</text>
<text x="46.7" y="120.1" transform="rotate(-90 46.7 120.1)">4</text>
<text x="49.3" y="120.1" transform="rotate(-90 49.3 120.1)">5</text>
<text x="54.4" y="120.7" transform="rotate(-90 54.4 120.7)">12</text>
<text x="56.9" y="120.7" transform="rotate(-90 56.9 120.7)">13</text>
<text x="10.3" y="135.9">C</text>
<text x="214.6" y="136.9">3</text>
<text x="214.6" y="134.4">4</text>
<text x="232.3" y="136.9">3</text>
<text x="232.3" y="134.4">4</text>
<text x="251.4" y="136.9">3</text>
<text x="251.4" y="134.4">4</text>
<text x="285.3" y="135.9">C</text>
<text x="84.8" y="142.9" transform="rotate(-90 84.8 142.9)">3</text>
<text x="123.1" y="142">2</text>
<text x="214.6" y="142">1</text>
<text x="214.6" y="139.4">2</text>
<text x="232.3" y="142">1</text>
<text x="232.3" y="139.4">2</text>
<text x="251.4" y="142">1</text>
<text x="251.4" y="139.4">2</text>
<text x="116.1" y="149.6">1</text>
<text x="121.7" y="146.8" transform="rotate(-90 121.7 146.8)">2</text>
<text x="123.1" y="144.5">1</text>
<text x="84.8" y="150.6" transform="rotate(-90 84.8 150.6)">1</text>
<text x="121.7" y="154.4" transform="rotate(-90 121.7 154.4)">3</text>
<text x="10.3" y="185.9">D</text>
<text x="285.3" y="185.9">D</text>
<text x="35" y="199.9">1</text>
<text x="85" y="199.9">2</text>
<text x="135" y="199.9">3</text>
<text x="185" y="199.9">4</text>
<text x="235" y="199.9">5</text>
<text x="285" y="199.9">6</text>
</g>
<g font-size="1.8" fill="#008484">
<text x="18.4" y="16.4">J1</text>
<text x="37.1" y="16.1">PWR_FLAG</text>
<text x="59.9" y="17.1">TSR_2-2450</text>
<text x="94.9" y="16.8">+5V</text>
<text x="111.7" y="16.8">+3.3V</text>
<text x="15.9" y="18.4">Conn_XT30M</text>
<text x="18.8" y="21.2">+</text>
<text x="58.9" y="21.2">Vin</text>
<text x="68.8" y="21.2">Vout</text>
<text x="36" y="25.1">C1</text>
<text x="36" y="27.4">220u</text>
<text x="48.7" y="25.1">C2</text>
<text x="48.7" y="27.4">100n</text>
<text x="66.9" y="24.9" transform="rotate(-90 66.9 24.9)">GND</text>
<text x="71" y="27.8">U1</text>
<text x="83" y="25.1">C3</text>
<text x="83" y="27.4">220u</text>
<text x="99.5" y="27.4">100n</text>
<text x="99.5" y="25.1">C11</text>
<text x="117.2" y="27.4">100n</text>
<text x="117.2" y="25.1">C12</text>
<text x="23.5" y="34.5">GND</text>
<text x="39.9" y="31.9">PWR_FLAG</text>
<text x="98" y="33.1">GND</text>
<text x="115.8" y="33.1">GND</text>
<text x="184.9" y="34">J9</text>
<text x="212.9" y="34.1">J2</text>
<text x="231.9" y="34.1">J3</text>
<text x="251" y="34.1">J4</text>
<text x="42.4" y="41.2">TSR_2-2465</text>
<text x="41.1" y="45.3">Vin</text>
<text x="51.1" y="45.3">Vout</text>
<text x="184.9" y="42.9">J10</text>
<text x="212.6" y="48">R1</text>
<text x="232.9" y="48">R3</text>
<text x="253.2" y="48">R5</text>
<text x="49.1" y="49" transform="rotate(-90 49.1 49)">GND</text>
<text x="53.7" y="51.7">U2</text>
<text x="65.2" y="49.2">C4</text>
<text x="65.2" y="51.5">220u</text>
<text x="184.9" y="51.8">J11</text>
<text x="212.6" y="50.3">R</text>
<text x="232.9" y="50.3">R</text>
<text x="253.2" y="50.3">R</text>
<text x="50" y="55.7">GND</text>
<text x="198.6" y="56.1">Value</text>
<text x="198.7" y="58">C5</text>
<text x="212.6" y="56.8">R2</text>
<text x="212.6" y="59.2">R</text>
<text x="218.9" y="56.1">Value</text>
<text x="219" y="58">C6</text>
<text x="232.9" y="56.8">R4</text>
<text x="232.9" y="59.2">R</text>
<text x="239.3" y="56.1">Value</text>
<text x="239.3" y="58">C7</text>
<text x="253.2" y="56.8">R6</text>
<text x="253.2" y="59.2">R</text>
<text x="50.8" y="65.1">PWR_FLAG</text>
<text x="25.1" y="66.6">+5V</text>
<text x="33.4" y="70.8">C9</text>
<text x="75.1" y="72">JP1</text>
<text x="131.3" y="69.4">PA9</text>
<text x="131.3" y="72">PA10</text>
<text x="139.3" y="69.8" transform="rotate(-90 139.3 69.8)">VIN</text>
<text x="144.4" y="70.3" transform="rotate(-90 144.4 70.3)">3V3</text>
<text x="146.9" y="70.6" transform="rotate(-90 146.9 70.6)">+5V</text>
<text x="208.8" y="66.9">GND</text>
<text x="229.1" y="66.9">GND</text>
<text x="249.4" y="66.9">GND</text>
<text x="33.4" y="73.1">100n</text>
<text x="56.8" y="73.3">U3</text>
<text x="56.8" y="75.8">L293D</text>
<text x="131.3" y="77.1">PA12</text>
<text x="144.7" y="77.1">~{RESET}</text>
<text x="144.7" y="74.5">~{RESET}</text>
<text x="50.4" y="83.5" transform="rotate(-90 50.4 83.5)">VCC1</text>
<text x="55.5" y="83.5" transform="rotate(-90 55.5 83.5)">VCC2</text>
<text x="131.3" y="79.6">PB0</text>
<text x="131.3" y="82.1">PB7</text>
<text x="213.2" y="78.6">J5</text>
<text x="228.8" y="82.7">10k</text>
<text x="240" y="82.7">18k</text>
<text x="42.9" y="86">1A</text>
<text x="58.7" y="86">1Y</text>
<text x="84.8" y="87.2">+</text>
<text x="87.1" y="89.8">J7</text>
<text x="87.1" y="87.5">Conn_XT30F</text>
<text x="131.3" y="89.8">PF0</text>
<text x="131.3" y="84.7">PA15</text>
<text x="131.3" y="87.2">PB6</text>
<text x="145.8" y="84.7">AREF</text>
<text x="146.9" y="89.8">PA0</text>
<text x="199.1" y="89.5">+5V</text>
<text x="228.8" y="87.7">10k</text>
<text x="229.8" y="89.8">R8</text>
<text x="229.8" y="84.7">R7</text>
<text x="240" y="87.7">18k</text>
<text x="240.6" y="84.7">R11</text>
<text x="240.6" y="89.8">R12</text>
<text x="249.4" y="87.7">GND</text>
<text x="42.9" y="91">2A</text>
<text x="58.7" y="91">2Y</text>
<text x="131.3" y="92.3">PF1</text>
<text x="131.3" y="94.8">PA8</text>
<text x="146.9" y="92.3">PA1</text>
<text x="146.9" y="94.8">PA3</text>
<text x="207.4" y="96">100n</text>
<text x="207.4" y="93.7">C10</text>
<text x="42.9" y="96.1">EN1,2</text>
<text x="42.9" y="101.2">3A</text>
<text x="58.7" y="101.2">3Y</text>
<text x="131.3" y="97.4">PA11</text>
<text x="141.8" y="99.9">PA5/PB7</text>
<text x="146.9" y="97.4">PA4</text>
<text x="213.2" y="99.7">J6</text>
<text x="42.9" y="106.3">4A</text>
<text x="58.7" y="106.3">4Y</text>
<text x="86.1" y="102.5">+</text>
<text x="88.4" y="105">J8</text>
<text x="88.4" y="102.7">Conn_XT30F</text>
<text x="131.3" y="102.5">PB5</text>
<text x="131.3" y="105">PB4</text>
<text x="131.3" y="107.5">PB3/PB8</text>
<text x="140.7" y="102.5">PA6/PA15</text>
<text x="146.9" y="105">PA7</text>
<text x="146.9" y="107.5">PA2</text>
<text x="228.8" y="103">10k</text>
<text x="229.8" y="105">R9</text>
<text x="240" y="103">18k</text>
<text x="240.6" y="105">R13</text>
<text x="42.9" y="111.4">EN3,4</text>
<text x="141.8" y="111.3" transform="rotate(-90 141.8 111.3)">GND</text>
<text x="145.6" y="111.3" transform="rotate(-90 145.6 111.3)">GND</text>
<text x="228.8" y="108.1">10k</text>
<text x="229.2" y="110.1">R10</text>
<text x="240" y="108.1">18k</text>
<text x="240.6" y="110.1">R14</text>
<text x="249.4" y="108.1">GND</text>
<text x="47.9" y="117.1" transform="rotate(-90 47.9 117.1)">GND</text>
<text x="50.4" y="117.1" transform="rotate(-90 50.4 117.1)">GND</text>
<text x="55.5" y="117.1" transform="rotate(-90 55.5 117.1)">GND</text>
<text x="58" y="117.1" transform="rotate(-90 58 117.1)">GND</text>
<text x="137.7" y="120">GND</text>
<text x="143.5" y="120">GND</text>
<text x="147" y="115.2">A1</text>
<text x="147" y="117.7">Nucleo32-STM32G431KB</text>
<text x="53.8" y="125.6">GND</text>
<text x="200.5" y="125.8">+3.3V</text>
<text x="180.1" y="127.6">+5V</text>
<text x="188.4" y="131.8">C8</text>
<text x="197.4" y="130.5">R15</text>
<text x="205" y="130.5">R16</text>
<text x="210.1" y="129.4">+5V</text>
<text x="227.8" y="129.4">+5V</text>
<text x="246.9" y="129.4">+5V</text>
<text x="155.9" y="137.3">H1</text>
<text x="160.9" y="137.3">H2</text>
<text x="166" y="137.3">H3</text>
<text x="171.1" y="137.3">H4</text>
<text x="188.4" y="134.1">100n</text>
<text x="197.4" y="132.8">2.2k</text>
<text x="205" y="132.8">2.2k</text>
<text x="216.7" y="132.7">J12</text>
<text x="234.5" y="132.7">J13</text>
<text x="253.5" y="132.7">J14</text>
<text x="126.7" y="143.1">+</text>
<text x="129" y="143.3">Conn_XT30F</text>
<text x="78.9" y="145.6">JP2</text>
<text x="125.7" y="149.5">Q1</text>
<text x="129" y="145.6">J15</text>
<text x="166.9" y="148.7">GND</text>
<text x="210.1" y="148.2">GND</text>
<text x="227.8" y="148.2">GND</text>
<text x="246.9" y="148.2">GND</text>
<text x="108.5" y="154.5">R17</text>
<text x="125.7" y="152">BSP-76</text>
<text x="108.5" y="156.8">R</text>
<text x="119.9" y="164.7">GND</text>
</g>
<g font-size="1.8">
<text x="29.2" y="20">VBAT</text>
<text x="81.3" y="20">+5V</text>
<text x="100.3" y="21.2">+5V</text>
<text x="118.1" y="21.2">+3.3V</text>
<text x="100.3" y="30.1">GND</text>
<text x="118.1" y="30.1">GND</text>
<text x="166.4" y="35.2">GND</text>
<text x="166.4" y="30.1">Servo1_PWM</text>
<text x="166.4" y="32.7">+6.5V</text>
<text x="200.7" y="33.9">GND</text>
<text x="200.7" y="31.4">Eana1</text>
<text x="219.7" y="33.9">GND</text>
<text x="219.7" y="31.4">Eana2</text>
<text x="238.8" y="31.4">Eana3</text>
<text x="238.8" y="33.9">GND</text>
<text x="166.4" y="39">Servo2_PWM</text>
<text x="166.4" y="41.6">+6.5V</text>
<text x="200.7" y="36.5">+5V</text>
<text x="219.7" y="36.5">+5V</text>
<text x="238.8" y="36.5">+5V</text>
<text x="33" y="44.1">VBAT 1</text>
<text x="64.8" y="44.1">+6.5V</text>
<text x="166.4" y="44.1">GND</text>
<text x="166.4" y="47.9">Servo3_PWM</text>
<text x="201.9" y="44.1">Eana1</text>
<text x="222.2" y="44.1">Eana2</text>
<text x="242.6" y="44.1">Eana3</text>
<text x="166.4" y="53">GND</text>
<text x="166.4" y="50.5">+6.5V</text>
<text x="137.2" y="56.8">+3.3V</text>
<text x="147.3" y="56.8">+5V</text>
<text x="45.7" y="68.2">+5V</text>
<text x="55.9" y="68.2">+VDRIVER_H</text>
<text x="85.1" y="67">VBAT</text>
<text x="111.8" y="70.8">Servo1_PWM</text>
<text x="111.8" y="68.2">I2C_SCL</text>
<text x="85.1" y="77.1">+6.5V</text>
<text x="86.4" y="72">+VDRIVER_H</text>
<text x="111.8" y="75.9">Moteur2_PWM</text>
<text x="111.8" y="83.5">Moteur1_Sens1</text>
<text x="111.8" y="78.4">Moteur2_Sens1</text>
<text x="111.8" y="80.9">Moteur2_Sens2</text>
<text x="219.7" y="80.9">+5V</text>
<text x="219.7" y="83.5">GND</text>
<text x="236.2" y="79.7">CODER_1_B</text>
<text x="21.6" y="84.7">Moteur1_Sens1</text>
<text x="21.6" y="89.8">Moteur1_Sens2</text>
<text x="67.3" y="84.7">Mot1_1</text>
<text x="67.3" y="89.8">Mot1_2</text>
<text x="111.8" y="88.6">I2C_SDA</text>
<text x="111.8" y="86">Moteur1_PWM</text>
<text x="156.2" y="88.6">Eana1f</text>
<text x="21.6" y="94.9">Moteur1_PWM</text>
<text x="111.8" y="93.6">Servo3_PWM</text>
<text x="111.8" y="91.1">Cde_Mosfet</text>
<text x="156.2" y="91.1">CODER_1_B</text>
<text x="236.2" y="93.6">CODER_1_A</text>
<text x="21.6" y="100">Moteur2_Sens1</text>
<text x="68.6" y="100">Mot2_1</text>
<text x="111.8" y="96.2">Servo2_PWM</text>
<text x="111.8" y="101.3">CODER_2_B</text>
<text x="156.2" y="96.2">Eana2f</text>
<text x="156.2" y="101.3">Eana3f</text>
<text x="156.2" y="98.7">CODER_1_A</text>
<text x="219.7" y="101.3">+5V</text>
<text x="236.2" y="100">CODER_2_B</text>
<text x="21.6" y="105.1">Moteur2_Sens2</text>
<text x="68.6" y="105.1">Mot2_2</text>
<text x="111.8" y="103.8">CODER_2_A</text>
<text x="156.2" y="103.8">Moteur1_Sens2</text>
<text x="219.7" y="103.8">GND</text>
<text x="21.6" y="110.1">Moteur2_PWM</text>
<text x="236.2" y="114">CODER_2_A</text>
<text x="204.5" y="136.8">I2C_SDA</text>
<text x="222.2" y="136.8">I2C_SDA</text>
<text x="241.3" y="136.8">I2C_SDA</text>
<text x="88.9" y="140.6">VBAT</text>
<text x="110.5" y="141.9">+V_MOSFET</text>
<text x="204.5" y="139.4">I2C_SCL</text>
<text x="222.2" y="139.4">I2C_SCL</text>
<text x="241.3" y="139.4">I2C_SCL</text>
<text x="86.9" y="145.8">2 +V_MOSFET</text>
<text x="104.1" y="149.5">Cde_Mosfet</text>
<text x="88.9" y="150.8">+6.5V</text>
</g>
<g font-size="1.8" fill="#0000c2">
<text x="160" y="23.9">Servo</text>
<text x="166.4" y="23.9">moteurs</text>
<text x="204.3" y="25.4">analogiques</text>
<text x="14.2" y="61">Pont</text>
<text x="19.7" y="61">en</text>
<text x="23.1" y="61">H</text>
<text x="196.3" y="74.7">Codeurs</text>
<text x="179.3" y="120.9">I2C</text>
<text x="101.4" y="137">Sortie</text>
<text x="119" y="137">puissance</text>
<text x="154.3" y="132.9">Trous</text>
<text x="160.5" y="132.9">de</text>
<text x="163.9" y="132.9">montage</text>
</g>
<g font-size="1.8" fill="#008400">
<text x="203.2" y="53">Eana1f</text>
<text x="223.5" y="53">Eana2f</text>
<text x="243.8" y="53">Eana3f</text>
</g>
<g font-size="1.4" fill="#ff7b16">
<text x="71.1" y="14.5">RS:906-8487</text>
<text x="55.6" y="39.3">RS:906-8480</text>
<text x="55.6" y="40.9">Farnell:2848985</text>
<text x="149.4" y="60">RS:196-2534</text>
<text x="149.4" y="61.6">Farnell:3132398</text>
<text x="149.4" y="63.3">Digikey:497-19489-ND</text>
<text x="149.4" y="64.9">Mouser:511-NUCLEO-G431KB</text>
<text x="61" y="72.9">RS:714-0622</text>
<text x="125.7" y="153.9">Farnell:2215514</text>
</g>
</svg>
